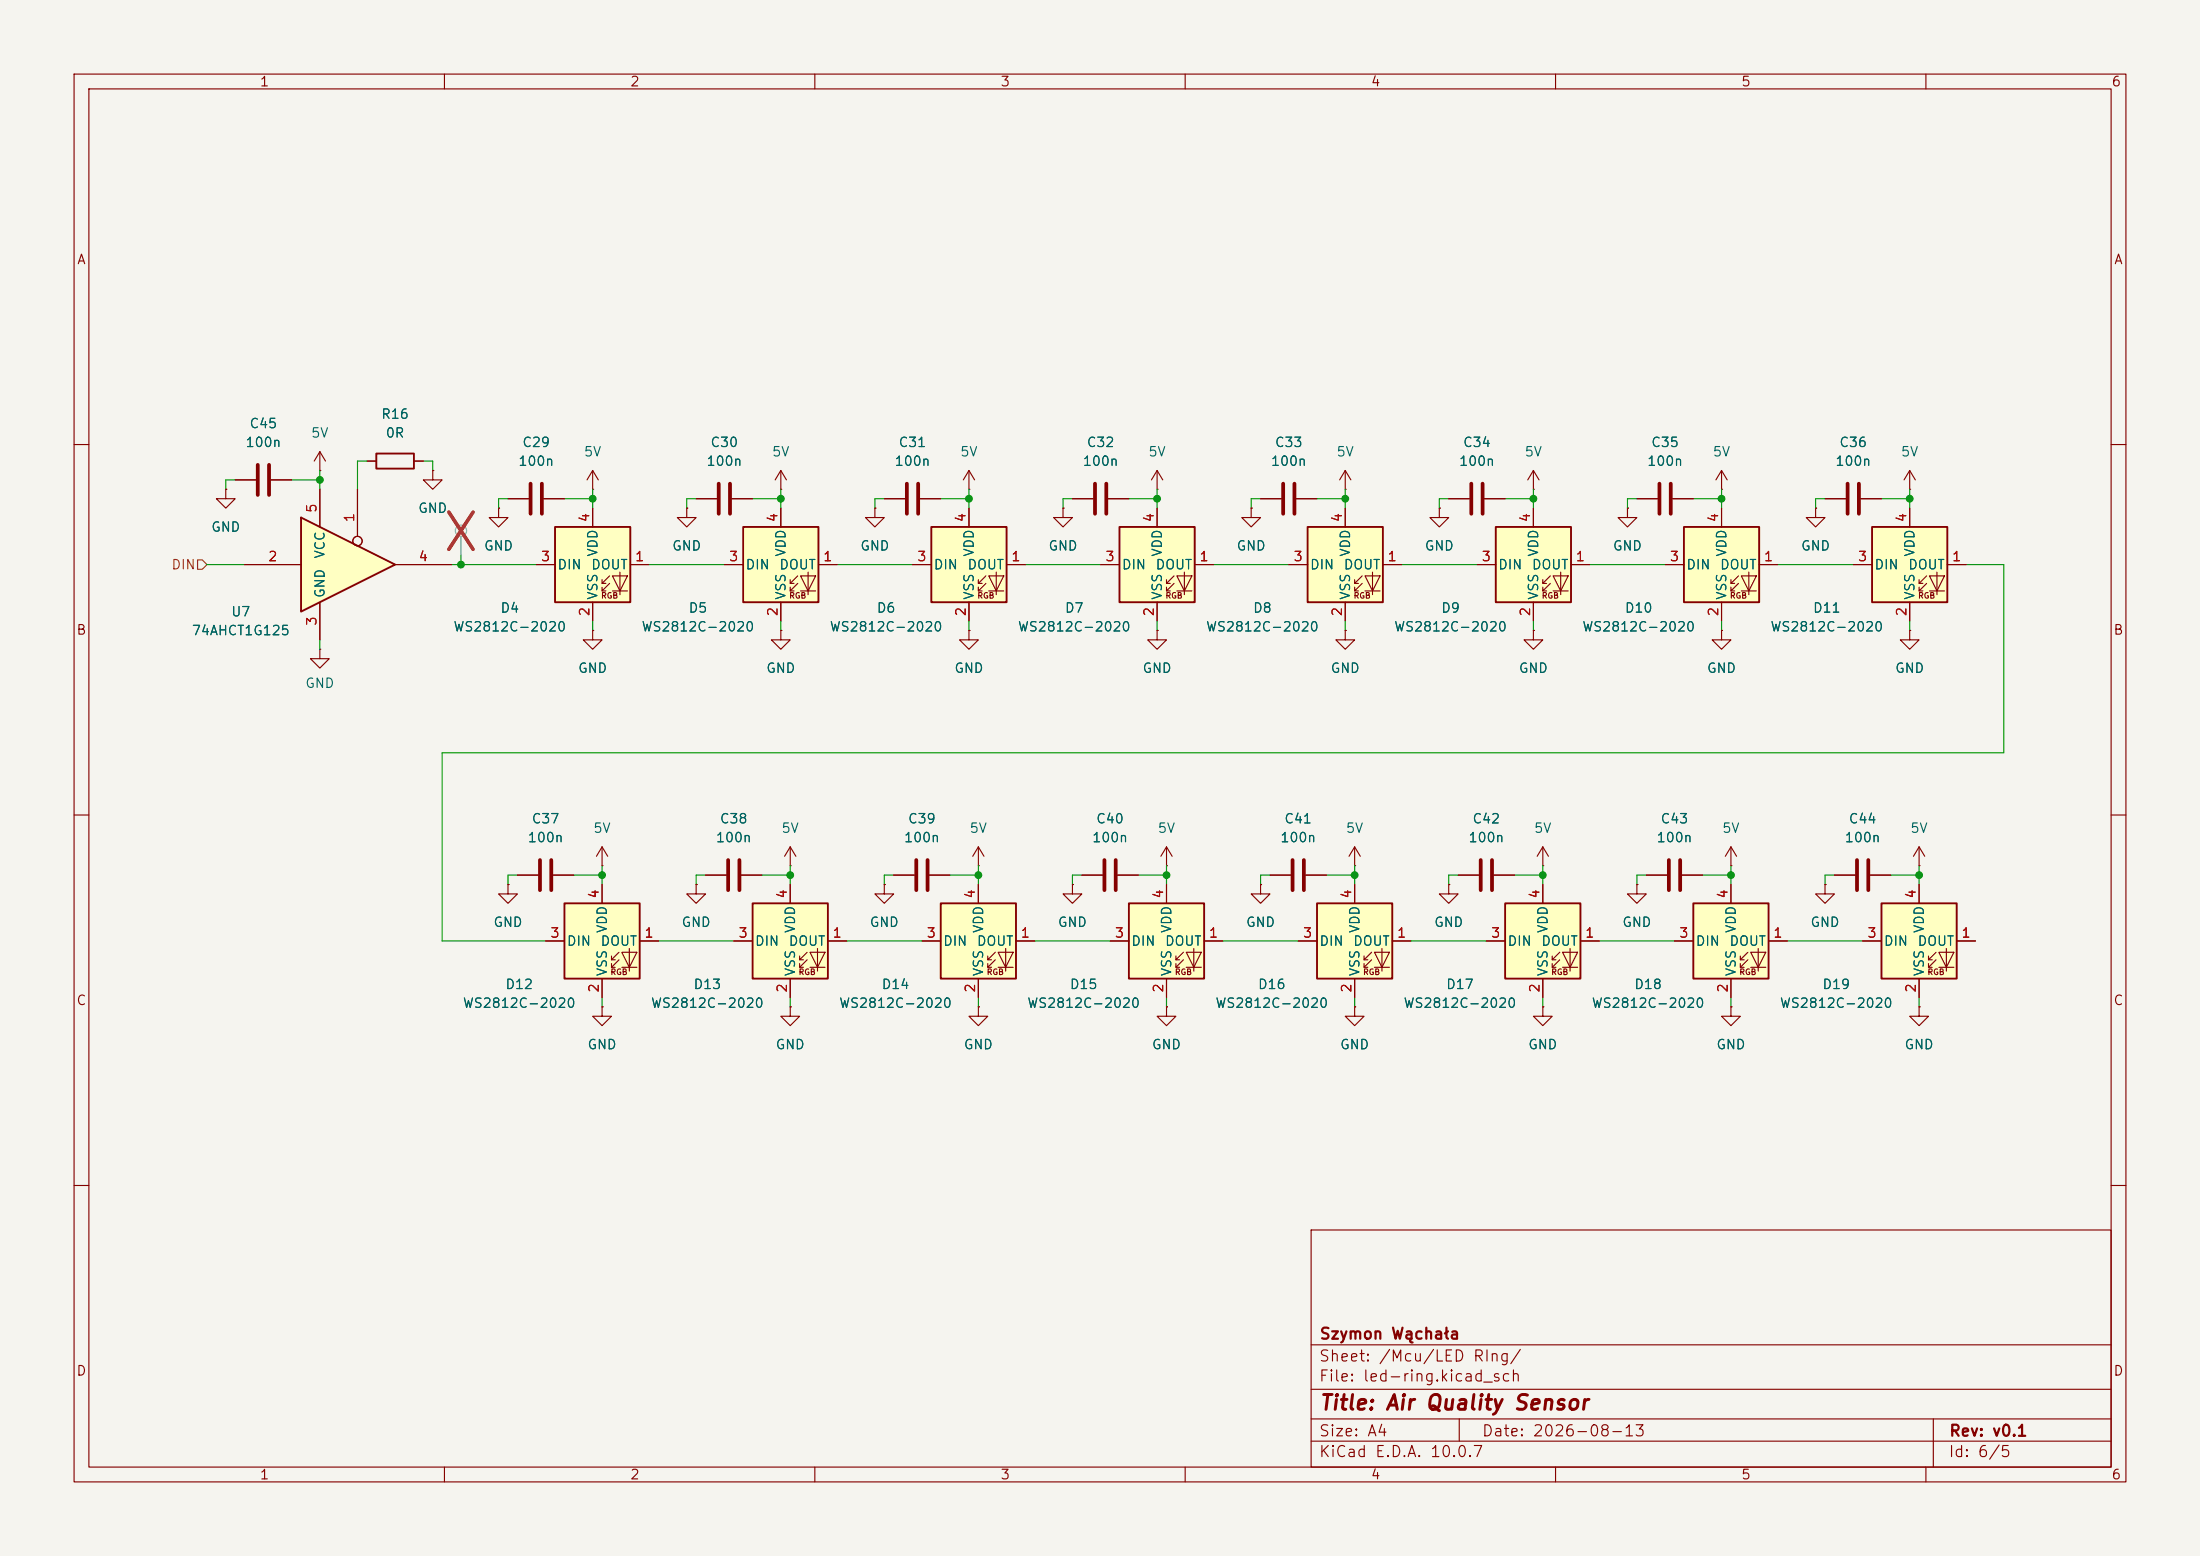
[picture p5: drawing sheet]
<svg xmlns="http://www.w3.org/2000/svg" width="297mm" height="210mm" viewBox="0 0 297 210" stroke-linecap="round" stroke-linejoin="round" font-family="sans-serif">
<path d="M0 0h297v210h-297z" fill="#f5f4ef" stroke="#f5f4ef" stroke-width=".14"/>
<g fill="none" stroke="#840000" stroke-width=".15">
<path d="M10 10h277v190h-277zM12 12h273v186h-273zM60 10v2M110 10v2M160 10v2M210 10v2M260 10v2M10 60h2M285 60h2M10 110h2M285 110h2M10 160h2"/>
<path d="M177 166h108v32h-108zM285 160h2M60 198v2M110 198v2M160 198v2M177 194.5h108M177 191.5h108M177 187.5h108M177 181.5h108M197 191.5v3M210 198v2M260 198v2"/>
<path d="M261 191.5v6.5"/>
</g>
<path d="M227.3 71.1h10.2v10.2h-10.2z" fill="#ffffc2"/>
<g fill="none" stroke="#840000" stroke-width=".15">
<path d="M58.4 63.5v1.3h1.3l-1.3 1.2-1.3-1.2h1.3M58.4 63.5h.1M170.2 67.3h2.8M175 67.3h2.8M224.8 76.2h2.5M232.4 68.6v2.5M233.7 78.7h.5M233.7 79.8h.5M234.7 77.7l-1 1v-.5M234.7 78.7l-1 1.1v-.6M235.1 77.7h2l-1 2.1zM235.1 79.8h2"/>
<path d="M236.1 77.2v3.1M237.5 76.2h2.5M232.4 81.3v2.5"/>
</g>
<path d="M227.3 71.1h10.2v10.2h-10.2z" fill="none" stroke="#840000" stroke-width=".25"/>
<path d="M173.2 65.3v4M174.8 65.3v4" fill="none" stroke="#840000" stroke-width=".51"/>
<path d="M201.9 71.1h10.2v10.2h-10.2z" fill="#ffffc2"/>
<path d="M199.4 76.2h2.5M207 68.6v2.5M208.3 78.7h.5M208.3 79.8h.5M209.3 77.7l-1 1v-.5M209.3 78.7l-1 1.1v-.6M209.7 77.7h2l-1 2.1zM209.7 79.8h2M210.7 77.2v3.1M212.1 76.2h2.5M207 81.3v2.5" fill="none" stroke="#840000" stroke-width=".15"/>
<path d="M201.9 71.1h10.2v10.2h-10.2z" fill="none" stroke="#840000" stroke-width=".25"/>
<path d="M76.2 121.9h10.2v10.2h-10.2z" fill="#ffffc2"/>
<path d="M81.3 119.4v2.5M73.7 127h2.5M81.3 132.1v2.5M82.5 129.5h.6M82.5 130.6h.6M83.6 128.5l-1.1 1v-.5M83.6 129.5l-1.1 1.1v-.6M83.9 128.5h2.1l-1 2.1zM83.9 130.6h2.1M85 128v3.1M86.4 127h2.5" fill="none" stroke="#840000" stroke-width=".15"/>
<path d="M76.2 121.9h10.2v10.2h-10.2z" fill="none" stroke="#840000" stroke-width=".25"/>
<path d="M74.9 71.1h10.2v10.2h-10.2z" fill="#ffffc2"/>
<path d="M72.4 76.2h2.5M80 68.6v2.5M81.3 78.7h.5M81.3 79.8h.5M82.3 77.7l-1 1v-.5M82.3 78.7l-1 1.1v-.6M82.7 77.7h2l-1 2.1zM82.7 79.8h2M83.7 77.2v3.1M85.1 76.2h2.5M80 81.3v2.5" fill="none" stroke="#840000" stroke-width=".15"/>
<path d="M74.9 71.1h10.2v10.2h-10.2z" fill="none" stroke="#840000" stroke-width=".25"/>
<path d="M125.7 71.1h10.2v10.2h-10.2z" fill="#ffffc2"/>
<g fill="none" stroke="#840000" stroke-width=".15">
<path d="M123.2 76.2h2.5M130.8 68.6v2.5M132.1 78.7h.5M132.1 79.8h.5M133.1 77.7l-1 1v-.5M133.1 78.7l-1 1.1v-.6M133.5 77.7h2l-1 2.1zM133.5 79.8h2M134.5 77.2v3.1M135.9 76.2h2.5M194.3 68.6v1.3h1.3l-1.3 1.2-1.3-1.2h1.3M194.3 68.6h.1"/>
<path d="M130.8 81.3v2.5M156.2 85.1v1.3h1.3l-1.3 1.2-1.3-1.2h1.3M156.2 85.1h.1M207 85.1v1.3h1.3l-1.3 1.2-1.3-1.2h1.3M207 85.1h.1M146 118.1h2.8M150.9 118.1h2.8"/>
</g>
<path d="M125.7 71.1h10.2v10.2h-10.2z" fill="none" stroke="#840000" stroke-width=".25"/>
<path d="M149.1 116.1v4M150.6 116.1v4" fill="none" stroke="#840000" stroke-width=".51"/>
<path d="M151.1 71.1h10.2v10.2h-10.2z" fill="#ffffc2"/>
<g fill="none" stroke="#840000" stroke-width=".15">
<path d="M143.5 68.6v1.3h1.3l-1.3 1.2-1.3-1.2h1.3M143.5 68.6h.1M148.6 76.2h2.5M156.2 68.6v2.5M157.5 78.7h.5M157.5 79.8h.5M158.5 77.7l-1 1v-.5M158.5 78.7l-1 1.1v-.6M158.9 77.7h2l-1 2.1zM158.9 79.8h2M159.9 77.2v3.1M161.3 76.2h2.5"/>
<path d="M156.2 81.3v2.5"/>
</g>
<path d="M151.1 71.1h10.2v10.2h-10.2z" fill="none" stroke="#840000" stroke-width=".25"/>
<path d="M254 121.9h10.2v10.2h-10.2z" fill="#ffffc2"/>
<g fill="none" stroke="#840000" stroke-width=".15">
<path d="M80 66h.1M80 63.5l-.8 1.3M80 63.5l.8 1.3M80 63.5v2.5M259.1 119.4v2.5M251.5 127h2.5M259.1 132.1v2.5M260.3 129.5h.6M260.3 130.6h.6M261.4 128.5l-1.1 1v-.5M261.4 129.5l-1.1 1.1v-.6M261.7 128.5h2.1l-1 2.1z"/>
<path d="M261.7 130.6h2.1M262.8 128v3.1M264.2 127h2.5"/>
</g>
<path d="M254 121.9h10.2v10.2h-10.2z" fill="none" stroke="#840000" stroke-width=".25"/>
<path d="M203.2 121.9h10.2v10.2h-10.2z" fill="#ffffc2"/>
<g fill="none" stroke="#840000" stroke-width=".15">
<path d="M208.3 116.8h.1M208.3 114.3v2.5M208.3 119.4v2.5M208.3 114.3l-.8 1.3M208.3 114.3l.7 1.3M222.2 118.1h2.8M227.1 118.1h2.8M200.7 127h2.5M208.3 132.1v2.5M209.5 129.5h.6M209.5 130.6h.6M210.6 128.5l-1.1 1v-.5"/>
<path d="M210.6 129.5l-1.1 1.1v-.6M210.9 128.5h2.1l-1 2.1zM210.9 130.6h2.1M212 128v3.1M213.4 127h2.5M259.1 135.9v1.3h1.2l-1.2 1.2-1.3-1.2h1.3M259.1 135.9h.1"/>
</g>
<path d="M203.2 121.9h10.2v10.2h-10.2z" fill="none" stroke="#840000" stroke-width=".25"/>
<path d="M225.3 116.1v4M226.8 116.1v4" fill="none" stroke="#840000" stroke-width=".51"/>
<path d="M127 121.9h10.2v10.2h-10.2z" fill="#ffffc2"/>
<path d="M132.1 119.4v2.5M124.5 127h2.5M132.1 132.1v2.5M133.3 129.5h.6M133.3 130.6h.6M134.4 128.5l-1.1 1v-.5M134.4 129.5l-1.1 1.1v-.6M134.7 128.5h2.1l-1 2.1zM134.7 130.6h2.1M135.8 128v3.1M137.2 127h2.5" fill="none" stroke="#840000" stroke-width=".15"/>
<path d="M127 121.9h10.2v10.2h-10.2z" fill="none" stroke="#840000" stroke-width=".25"/>
<path d="M152.4 121.9h10.2v10.2h-10.2z" fill="#ffffc2"/>
<g fill="none" stroke="#840000" stroke-width=".15">
<path d="M92.7 68.6v1.3h1.3l-1.3 1.2-1.3-1.2h1.3M92.7 68.6h.1M94 67.3h2.8M98.8 67.3h2.8M105.4 66h.1M105.4 63.5l-.8 1.3M105.4 63.5l.8 1.3M105.4 63.5v2.5M157.5 119.4v2.5M233.7 116.8h.1M233.7 114.3l-.8 1.3M233.7 114.3l.7 1.3"/>
<path d="M233.7 114.3v2.5M247.6 118.1h2.8M252.5 118.1h2.8M259.1 116.8h.1M259.1 114.3l-.8 1.3M259.1 114.3l.7 1.3M259.1 114.3v2.5M149.9 127h2.5M157.5 132.1v2.5M158.7 129.5h.6M158.7 130.6h.6M159.8 128.5l-1.1 1v-.5"/>
<path d="M159.8 129.5l-1.1 1.1v-.6M160.1 128.5h2.1l-1 2.1zM160.1 130.6h2.1M161.2 128v3.1M162.6 127h2.5"/>
</g>
<path d="M152.4 121.9h10.2v10.2h-10.2z" fill="none" stroke="#840000" stroke-width=".25"/>
<path d="M97 65.3v4M98.6 65.3v4M250.7 116.1v4M252.2 116.1v4" fill="none" stroke="#840000" stroke-width=".51"/>
<path d="M40.6 69.9l12.7 6.3-12.7 6.4z" fill="#ffffc2"/>
<path d="M40.6 69.9l12.7 6.3-12.7 6.4z" fill="none" stroke="#840000" stroke-width=".25"/>
<g fill="none" stroke="#840000" stroke-width=".15">
<path d="M33 76.2h7.6M43.2 66v5.1M48.3 66v6.4M53.3 76.2h7.7M43.2 81.3v5.1M181.6 85.1v1.3h1.3l-1.3 1.2-1.3-1.2h1.3M181.6 85.1h.1M157.5 116.8h.1M157.5 114.3l-.8 1.3M157.5 114.3l.7 1.3M157.5 114.3v2.5M170.2 119.4v1.3h1.2l-1.2 1.2-1.3-1.2h1.3"/>
<path d="M170.2 119.4h.1M171.4 118.1h2.8M176.3 118.1h2.8M196.8 118.1h2.8M201.7 118.1h2.8"/>
<circle cx="48.3" cy="73" r=".63"/>
</g>
<path d="M174.5 116.1v4M176 116.1v4M199.9 116.1v4M201.4 116.1v4" fill="none" stroke="#840000" stroke-width=".51"/>
<path d="M177.8 121.9h10.2v10.2h-10.2z" fill="#ffffc2"/>
<g fill="none" stroke="#840000" stroke-width=".15">
<path d="M30.5 66v1.3h1.2l-1.2 1.3-1.3-1.3h1.3M30.5 66h.1M31.7 64.8h2.8M36.6 64.8h2.8M43.2 63.5h.1M43.2 61l-.8 1.2M43.2 61l.7 1.2M43.2 61v2.5M49.5 62.2h1.3M55.9 62.2h1.2M195.6 67.3h2.8M200.4 67.3h2.8"/>
<path d="M207 66h.1M207 63.5l-.8 1.3M207 63.5l.8 1.3M207 63.5v2.5M43.2 87.6v1.3h1.2l-1.2 1.3-1.3-1.3h1.3M43.2 87.6h.1M144.8 119.4v1.3h1.2l-1.2 1.2-1.3-1.2h1.3M144.8 119.4h.1M182.9 116.8h.1M182.9 114.3v2.5M182.9 119.4v2.5M182.9 114.3l-.8 1.3"/>
<path d="M182.9 114.3l.7 1.3M195.6 119.4v1.3h1.2l-1.2 1.2-1.3-1.2h1.3M195.6 119.4h.1M157.5 135.9v1.3h1.2l-1.2 1.2-1.3-1.2h1.3M157.5 135.9h.1M175.3 127h2.5M182.9 135.9v1.3h1.2l-1.2 1.2-1.3-1.2h1.3M182.9 135.9h.1M182.9 132.1v2.5M184.1 129.5h.6M184.1 130.6h.6M185.2 128.5l-1.1 1v-.5"/>
<path d="M185.2 129.5l-1.1 1.1v-.6M185.5 128.5h2.1l-1 2.1zM185.5 130.6h2.1M186.6 128v3.1M188 127h2.5"/>
</g>
<path d="M50.8 61.2h5.1v2h-5.1zM177.8 121.9h10.2v10.2h-10.2z" fill="none" stroke="#840000" stroke-width=".25"/>
<path d="M34.8 62.7v4.1M36.3 62.7v4.1M198.6 65.3v4M200.2 65.3v4" fill="none" stroke="#840000" stroke-width=".51"/>
<path d="M176.5 71.1h10.2v10.2h-10.2z" fill="#ffffc2"/>
<g fill="none" stroke="#840000" stroke-width=".15">
<path d="M67.3 68.6v1.3h1.3l-1.3 1.2-1.3-1.2h1.3M67.3 68.6h.1M68.6 67.3h2.8M73.4 67.3h2.8M144.8 67.3h2.8M149.6 67.3h2.8M156.2 66h.1M156.2 63.5l-.8 1.3M156.2 63.5l.8 1.3M156.2 63.5v2.5M168.9 68.6v1.3h1.3l-1.3 1.2-1.3-1.2h1.3M168.9 68.6h.1"/>
<path d="M174 76.2h2.5M181.6 66h.1M181.6 63.5v2.5M181.6 68.6v2.5M181.6 63.5l-.8 1.3M181.6 63.5l.8 1.3M182.9 78.7h.5M182.9 79.8h.5M183.9 77.7l-1 1v-.5M183.9 78.7l-1 1.1v-.6M184.3 77.7h2l-1 2.1zM184.3 79.8h2"/>
<path d="M185.3 77.2v3.1M186.7 76.2h2.5M105.4 85.1v1.3h1.3l-1.3 1.2-1.3-1.2h1.3M105.4 85.1h.1M181.6 81.3v2.5M69.8 118.1h2.8M74.7 118.1h2.8M94 119.4v1.3h1.2l-1.2 1.2-1.3-1.2h1.3M94 119.4h.1M221 119.4v1.3h1.2l-1.2 1.2-1.3-1.2h1.3M221 119.4h.1M208.3 135.9v1.3h1.2l-1.2 1.2-1.3-1.2h1.3"/>
<path d="M208.3 135.9h.1M233.7 135.9v1.3h1.2l-1.2 1.2-1.3-1.2h1.3M233.7 135.9h.1"/>
</g>
<path d="M176.5 71.1h10.2v10.2h-10.2z" fill="none" stroke="#840000" stroke-width=".25"/>
<g fill="none" stroke="#9c9b98" stroke-width=".15">
<path d="M62.2 72.4v2.5"/>
<circle cx="62.2" cy="71.6" r=".76"/>
</g>
<path d="M60.6 69.1l3.3 5M63.9 69.1l-3.3 5" fill="none" stroke="#e12e31" stroke-width=".46"/>
<path d="M71.6 65.3v4M73.2 65.3v4M147.8 65.3v4M149.4 65.3v4M72.9 116.1v4M74.4 116.1v4" fill="none" stroke="#840000" stroke-width=".51"/>
<path d="M228.6 121.9h10.2v10.2h-10.2z" fill="#ffffc2"/>
<g fill="none" stroke="#840000" stroke-width=".15">
<path d="M81.3 116.8h.1M81.3 114.3l-.8 1.3M81.3 114.3l.7 1.3M81.3 114.3v2.5M95.2 118.1h2.8M100.1 118.1h2.8M106.7 116.8h.1M106.7 114.3l-.8 1.3M106.7 114.3l.7 1.3M106.7 114.3v2.5M233.7 119.4v2.5M226.1 127h2.5"/>
<path d="M233.7 132.1v2.5M234.9 129.5h.6M234.9 130.6h.6M236 128.5l-1.1 1v-.5M236 129.5l-1.1 1.1v-.6M236.3 128.5h2.1l-1 2.1zM236.3 130.6h2.1M237.4 128v3.1M238.8 127h2.5"/>
</g>
<path d="M228.6 121.9h10.2v10.2h-10.2z" fill="none" stroke="#840000" stroke-width=".25"/>
<path d="M98.3 116.1v4M99.8 116.1v4" fill="none" stroke="#840000" stroke-width=".51"/>
<path d="M101.6 121.9h10.2v10.2h-10.2z" fill="#ffffc2"/>
<g fill="none" stroke="#840000" stroke-width=".15">
<path d="M118.1 68.6v1.3h1.3l-1.3 1.2-1.3-1.2h1.3M118.1 68.6h.1M219.7 68.6v1.3h1.3l-1.3 1.2-1.3-1.2h1.3M219.7 68.6h.1M221 67.3h2.8M225.8 67.3h2.8M232.4 66h.1M232.4 63.5l-.8 1.3M232.4 63.5l.8 1.3M232.4 63.5v2.5M246.4 67.3h2.8M251.2 67.3h2.8"/>
<path d="M257.8 66h.1M257.8 63.5l-.8 1.3M257.8 63.5l.8 1.3M257.8 63.5v2.5M130.8 85.1v1.3h1.3l-1.3 1.2-1.3-1.2h1.3M130.8 85.1h.1M106.7 119.4v2.5M99.1 127h2.5M106.7 135.9v1.3h1.2l-1.2 1.2-1.3-1.2h1.3M106.7 135.9h.1M106.7 132.1v2.5M107.9 129.5h.6"/>
<path d="M107.9 130.6h.6M109 128.5l-1.1 1v-.5M109 129.5l-1.1 1.1v-.6M109.3 128.5h2.1l-1 2.1zM109.3 130.6h2.1M110.4 128v3.1M111.8 127h2.5"/>
</g>
<path d="M101.6 121.9h10.2v10.2h-10.2z" fill="none" stroke="#840000" stroke-width=".25"/>
<path d="M224 65.3v4M225.6 65.3v4M249.4 65.3v4M251 65.3v4" fill="none" stroke="#840000" stroke-width=".51"/>
<path d="M100.3 71.1h10.2v10.2h-10.2z" fill="#ffffc2"/>
<g fill="none" stroke="#840000" stroke-width=".15">
<path d="M97.8 76.2h2.5M105.4 68.6v2.5M106.7 78.7h.5M106.7 79.8h.5M107.7 77.7l-1 1v-.5M107.7 78.7l-1 1.1v-.6M108.1 77.7h2l-1 2.1zM108.1 79.8h2M109.1 77.2v3.1M110.5 76.2h2.5M80 85.1v1.3h1.3l-1.3 1.2-1.3-1.2h1.3M80 85.1h.1"/>
<path d="M105.4 81.3v2.5M257.8 85.1v1.3h1.3l-1.3 1.2-1.3-1.2h1.3M257.8 85.1h.1M246.4 119.4v1.3h1.2l-1.2 1.2-1.3-1.2h1.3M246.4 119.4h.1"/>
</g>
<path d="M100.3 71.1h10.2v10.2h-10.2z" fill="none" stroke="#840000" stroke-width=".25"/>
<path d="M252.7 71.1h10.2v10.2h-10.2z" fill="#ffffc2"/>
<g fill="none" stroke="#840000" stroke-width=".15">
<path d="M30.5 66h.1M31.7 64.8h2.8M33 76.2h7.6M36.6 64.8h2.8M43.2 66v5.1M48.3 66v6.4M49.5 62.2h1.3M53.3 76.2h7.7M55.9 62.2h1.2M58.4 63.5h.1M67.3 68.6h.1M68.6 67.3h2.8"/>
<path d="M72.4 76.2h2.5M73.4 67.3h2.8M80 68.6v2.5M85.1 76.2h2.5M92.7 68.6h.1M94 67.3h2.8M97.8 76.2h2.5M98.8 67.3h2.8M105.4 68.6v2.5M110.5 76.2h2.5M118.1 68.6h.1M119.4 67.3h2.8"/>
<path d="M123.2 76.2h2.5M124.2 67.3h2.8M130.8 66h.1M130.8 63.5l-.8 1.3M130.8 63.5l.8 1.3M130.8 63.5v2.5M130.8 68.6v2.5M135.9 76.2h2.5M143.5 68.6h.1M144.8 67.3h2.8M148.6 76.2h2.5M149.6 67.3h2.8"/>
<path d="M156.2 68.6v2.5M161.3 76.2h2.5M168.9 68.6h.1M170.2 67.3h2.8M174 76.2h2.5M175 67.3h2.8M181.6 68.6v2.5M186.7 76.2h2.5M194.3 68.6h.1M195.6 67.3h2.8M199.4 76.2h2.5M200.4 67.3h2.8"/>
<path d="M207 68.6v2.5M212.1 76.2h2.5M219.7 68.6h.1M221 67.3h2.8M224.8 76.2h2.5M225.8 67.3h2.8M232.4 68.6v2.5M237.5 76.2h2.5M245.1 68.6v1.3h1.3l-1.3 1.2-1.3-1.2h1.3M245.1 68.6h.1M246.4 67.3h2.8M250.2 76.2h2.5"/>
<path d="M251.2 67.3h2.8M257.8 68.6v2.5M259.1 78.7h.5M259.1 79.8h.5M260.1 77.7l-1 1v-.5M260.1 78.7l-1 1.1v-.6M260.5 77.7h2l-1 2.1zM260.5 79.8h2M261.5 77.2v3.1M262.9 76.2h2.5M43.2 81.3v5.1M80 85.1h.1"/>
<path d="M80 81.3v2.5M105.4 85.1h.1M105.4 81.3v2.5M130.8 85.1h.1M130.8 81.3v2.5M156.2 85.1h.1M156.2 81.3v2.5M181.6 85.1h.1M181.6 81.3v2.5M207 85.1h.1M207 81.3v2.5M232.4 85.1v1.3h1.3l-1.3 1.2-1.3-1.2h1.3"/>
<path d="M232.4 85.1h.1M232.4 81.3v2.5M257.8 85.1h.1M257.8 81.3v2.5M68.6 119.4v1.3h1.2l-1.2 1.2-1.3-1.2h1.3M68.6 119.4h.1M69.8 118.1h2.8M74.7 118.1h2.8M81.3 119.4v2.5M94 119.4h.1M95.2 118.1h2.8M100.1 118.1h2.8"/>
<path d="M106.7 119.4v2.5M119.4 119.4v1.3h1.2l-1.2 1.2-1.3-1.2h1.3M119.4 119.4h.1M120.6 118.1h2.8M125.5 118.1h2.8M132.1 116.8h.1M132.1 114.3l-.8 1.3M132.1 114.3l.7 1.3M132.1 114.3v2.5M132.1 119.4v2.5M144.8 119.4h.1M146 118.1h2.8"/>
<path d="M150.9 118.1h2.8M157.5 119.4v2.5M170.2 119.4h.1M171.4 118.1h2.8M176.3 118.1h2.8M182.9 119.4v2.5M195.6 119.4h.1M196.8 118.1h2.8M201.7 118.1h2.8M208.3 119.4v2.5M221 119.4h.1M222.2 118.1h2.8"/>
<path d="M227.1 118.1h2.8M233.7 119.4v2.5M246.4 119.4h.1M247.6 118.1h2.8M252.5 118.1h2.8M259.1 119.4v2.5M73.7 127h2.5M81.3 135.9v1.3h1.2l-1.2 1.2-1.3-1.2h1.3M81.3 135.9h.1M81.3 132.1v2.5M86.4 127h2.5M99.1 127h2.5"/>
<path d="M106.7 135.9h.1M106.7 132.1v2.5M111.8 127h2.5M124.5 127h2.5M132.1 135.9v1.3h1.2l-1.2 1.2-1.3-1.2h1.3M132.1 135.9h.1M132.1 132.1v2.5M137.2 127h2.5M149.9 127h2.5M157.5 135.9h.1M157.5 132.1v2.5M162.6 127h2.5"/>
<path d="M175.3 127h2.5M182.9 135.9h.1M182.9 132.1v2.5M188 127h2.5M200.7 127h2.5M208.3 135.9h.1M208.3 132.1v2.5M213.4 127h2.5M226.1 127h2.5M233.7 135.9h.1M233.7 132.1v2.5M238.8 127h2.5"/>
<path d="M251.5 127h2.5M259.1 135.9h.1M259.1 132.1v2.5M264.2 127h2.5"/>
<circle cx="48.3" cy="73" r=".63"/>
</g>
<path d="M252.7 71.1h10.2v10.2h-10.2z" fill="none" stroke="#840000" stroke-width=".25"/>
<path d="M122.4 65.3v4M124 65.3v4M123.7 116.1v4M125.2 116.1v4" fill="none" stroke="#840000" stroke-width=".51"/>
<path d="M26.7 75.6h.6l.6 .6-.6 .6h-.6z" fill="none" stroke="#725600" stroke-width=".15"/>
<g fill="none" stroke="#009600" stroke-width=".15">
<path d="M27.9 76.2h5.1M31.7 64.8h-1.2v1.2M39.4 64.8h3.8M43.2 63.5v2.5M49.5 62.2h-1.2v3.8M57.1 62.2h1.3v1.3M61 76.2h11.4M62.2 74.9v1.3M68.6 67.3h-1.3v1.3M76.2 67.3h3.8M80 66v2.6M87.6 76.2h10.2"/>
<path d="M94 67.3h-1.3v1.3M101.6 67.3h3.8M105.4 66v2.6M113 76.2h10.2M119.4 67.3h-1.3v1.3M127 67.3h3.8M130.8 66v2.6M138.4 76.2h10.2M144.8 67.3h-1.3v1.3M152.4 67.3h3.8M156.2 66v2.6M163.8 76.2h10.2"/>
<path d="M170.2 67.3h-1.3v1.3M177.8 67.3h3.8M181.6 66v2.6M189.2 76.2h10.2M195.6 67.3h-1.3v1.3M203.2 67.3h3.8M207 66v2.6M214.6 76.2h10.2M221 67.3h-1.3v1.3M228.6 67.3h3.8M232.4 66v2.6M240 76.2h10.2"/>
<path d="M246.4 67.3h-1.3v1.3M254 67.3h3.8M257.8 66v2.6M265.4 76.2h5.1v25.4h-210.8v25.4h14M43.2 86.4v1.2M80 83.8v1.3M105.4 83.8v1.3M130.8 83.8v1.3M156.2 83.8v1.3M181.6 83.8v1.3M207 83.8v1.3M232.4 83.8v1.3"/>
<path d="M257.8 83.8v1.3M69.8 118.1h-1.2v1.3M77.5 118.1h3.8M81.3 116.8v2.6M95.2 118.1h-1.2v1.3M102.9 118.1h3.8M106.7 116.8v2.6M120.6 118.1h-1.2v1.3M128.3 118.1h3.8M132.1 116.8v2.6M146 118.1h-1.2v1.3M153.7 118.1h3.8"/>
<path d="M157.5 116.8v2.6M171.4 118.1h-1.2v1.3M179.1 118.1h3.8M182.9 116.8v2.6M196.8 118.1h-1.2v1.3M204.5 118.1h3.8M208.3 116.8v2.6M222.2 118.1h-1.2v1.3M229.9 118.1h3.8M233.7 116.8v2.6M247.6 118.1h-1.2v1.3M255.3 118.1h3.8"/>
<path d="M259.1 116.8v2.6M81.3 134.6v1.3M88.9 127h10.2M106.7 134.6v1.3M114.3 127h10.2M132.1 134.6v1.3M139.7 127h10.2M157.5 134.6v1.3M165.1 127h10.2M182.9 134.6v1.3M190.5 127h10.2M208.3 134.6v1.3"/>
<path d="M215.9 127h10.2M233.7 134.6v1.3M241.3 127h10.2M259.1 134.6v1.3"/>
</g>
<path d="M62.2 72.4v2.5" fill="none" stroke="#9c9b98" stroke-width=".15"/>
<path d="M60.6 69.1l3.3 5M63.9 69.1l-3.3 5" fill="none" stroke="#e12e31" stroke-width=".46"/>
<g fill="#009600" stroke="#009600" stroke-width=".14">
<circle cx="232.4" cy="67.3" r=".46"/>
<circle cx="257.8" cy="67.3" r=".46"/>
<circle cx="130.8" cy="67.3" r=".46"/>
<circle cx="106.7" cy="118.1" r=".46"/>
<circle cx="105.4" cy="67.3" r=".46"/>
<circle cx="157.5" cy="118.1" r=".46"/>
<circle cx="156.2" cy="67.3" r=".46"/>
<circle cx="62.2" cy="76.2" r=".46"/>
<circle cx="43.2" cy="64.8" r=".46"/>
<circle cx="182.9" cy="118.1" r=".46"/>
<circle cx="207" cy="67.3" r=".46"/>
<circle cx="181.6" cy="67.3" r=".46"/>
<circle cx="259.1" cy="118.1" r=".46"/>
<circle cx="208.3" cy="118.1" r=".46"/>
<circle cx="233.7" cy="118.1" r=".46"/>
<circle cx="132.1" cy="118.1" r=".46"/>
<circle cx="80" cy="67.3" r=".46"/>
<circle cx="81.3" cy="118.1" r=".46"/>
</g>
<text font-size="2" fill="#840000" x="178" y="190.8">Title: Air Quality Sensor</text>
<g font-size="1.5" fill="#840000">
<text x="178" y="184.1">Sheet: /Mcu/LED RIng/</text>
<text x="178" y="181.1">Szymon Wąchała</text>
<text x="178" y="186.8">File: led-ring.kicad_sch</text>
<text x="178" y="197">KiCad E.D.A. 10.0.7</text>
<text x="178" y="194.2">Size: A4</text>
<text x="200" y="194.2">Date: 2026-08-13</text>
<text x="263" y="197">Id: 6/5</text>
<text x="263" y="194.2">Rev: v0.1</text>
</g>
<g font-size="1.3" fill="#840000">
<text x="35" y="12">1</text>
<text x="85" y="12">2</text>
<text x="135" y="12">3</text>
<text x="185" y="12">4</text>
<text x="235" y="12">5</text>
<text x="285" y="12">6</text>
<text x="10.3" y="36">A</text>
<text x="285.3" y="36">A</text>
<text x="10.2" y="86">B</text>
<text x="285.2" y="86">B</text>
<text x="10.2" y="136">C</text>
<text x="285.2" y="136">C</text>
<text x="10.2" y="186">D</text>
<text x="285.2" y="186">D</text>
<text x="35" y="200">1</text>
<text x="85" y="200">2</text>
<text x="135" y="200">3</text>
<text x="185" y="200">4</text>
<text x="235" y="200">5</text>
<text x="285" y="200">6</text>
</g>
<g font-size="1.3" fill="#006464">
<text x="33.6" y="58.1">C45</text>
<text x="41.9" y="59.4">5V</text>
<text x="51.4" y="56.8">R16</text>
<text x="52" y="59.4">0R</text>
<text x="33" y="60.7">100n</text>
<text x="69.9" y="63.2">100n</text>
<text x="70.4" y="60.7">C29</text>
<text x="78.7" y="61.9">5V</text>
<text x="95.3" y="63.2">100n</text>
<text x="95.8" y="60.7">C30</text>
<text x="104.1" y="61.9">5V</text>
<text x="120.7" y="63.2">100n</text>
<text x="121.2" y="60.7">C31</text>
<text x="129.5" y="61.9">5V</text>
<text x="146.1" y="63.2">100n</text>
<text x="146.6" y="60.7">C32</text>
<text x="154.9" y="61.9">5V</text>
<text x="171.5" y="63.2">100n</text>
<text x="172" y="60.7">C33</text>
<text x="180.3" y="61.9">5V</text>
<text x="196.9" y="63.2">100n</text>
<text x="197.4" y="60.7">C34</text>
<text x="205.7" y="61.9">5V</text>
<text x="222.3" y="63.2">100n</text>
<text x="222.8" y="60.7">C35</text>
<text x="231.1" y="61.9">5V</text>
<text x="247.7" y="63.2">100n</text>
<text x="248.2" y="60.7">C36</text>
<text x="256.5" y="61.9">5V</text>
<text x="56.4" y="69.5">GND</text>
<text x="28.4" y="72.1">GND</text>
<text x="44.1" y="75.5" transform="rotate(-90 44.1 75.5)">VCC</text>
<text x="65.2" y="74.6">GND</text>
<text x="75.2" y="77.2">DIN</text>
<text x="79.7" y="77.2">DOUT</text>
<text x="81" y="75.2" transform="rotate(-90 81 75.2)">VDD</text>
<text x="90.6" y="74.6">GND</text>
<text x="100.6" y="77.2">DIN</text>
<text x="105.1" y="77.2">DOUT</text>
<text x="106.4" y="75.2" transform="rotate(-90 106.4 75.2)">VDD</text>
<text x="116" y="74.6">GND</text>
<text x="126" y="77.2">DIN</text>
<text x="130.5" y="77.2">DOUT</text>
<text x="131.8" y="75.2" transform="rotate(-90 131.8 75.2)">VDD</text>
<text x="141.4" y="74.6">GND</text>
<text x="151.4" y="77.2">DIN</text>
<text x="155.9" y="77.2">DOUT</text>
<text x="157.2" y="75.2" transform="rotate(-90 157.2 75.2)">VDD</text>
<text x="166.8" y="74.6">GND</text>
<text x="176.8" y="77.2">DIN</text>
<text x="181.3" y="77.2">DOUT</text>
<text x="182.6" y="75.2" transform="rotate(-90 182.6 75.2)">VDD</text>
<text x="192.2" y="74.6">GND</text>
<text x="202.2" y="77.2">DIN</text>
<text x="206.7" y="77.2">DOUT</text>
<text x="208" y="75.2" transform="rotate(-90 208 75.2)">VDD</text>
<text x="217.6" y="74.6">GND</text>
<text x="227.6" y="77.2">DIN</text>
<text x="232.1" y="77.2">DOUT</text>
<text x="233.4" y="75.2" transform="rotate(-90 233.4 75.2)">VDD</text>
<text x="243" y="74.6">GND</text>
<text x="253" y="77.2">DIN</text>
<text x="257.5" y="77.2">DOUT</text>
<text x="258.8" y="75.2" transform="rotate(-90 258.8 75.2)">VDD</text>
<text x="31.1" y="83.5">U7</text>
<text x="44.1" y="80.8" transform="rotate(-90 44.1 80.8)">GND</text>
<text x="67.5" y="83">D4</text>
<text x="81" y="81.1" transform="rotate(-90 81 81.1)">VSS</text>
<text x="92.9" y="83">D5</text>
<text x="106.4" y="81.1" transform="rotate(-90 106.4 81.1)">VSS</text>
<text x="118.3" y="83">D6</text>
<text x="131.8" y="81.1" transform="rotate(-90 131.8 81.1)">VSS</text>
<text x="143.7" y="83">D7</text>
<text x="157.2" y="81.1" transform="rotate(-90 157.2 81.1)">VSS</text>
<text x="169.1" y="83">D8</text>
<text x="182.6" y="81.1" transform="rotate(-90 182.6 81.1)">VSS</text>
<text x="194.5" y="83">D9</text>
<text x="208" y="81.1" transform="rotate(-90 208 81.1)">VSS</text>
<text x="219.3" y="83">D10</text>
<text x="233.4" y="81.1" transform="rotate(-90 233.4 81.1)">VSS</text>
<text x="244.7" y="83">D11</text>
<text x="258.8" y="81.1" transform="rotate(-90 258.8 81.1)">VSS</text>
<text x="25.8" y="86.1">74AHCT1G125</text>
<text x="61.1" y="85.5">WS2812C-2020</text>
<text x="86.5" y="85.5">WS2812C-2020</text>
<text x="111.9" y="85.5">WS2812C-2020</text>
<text x="137.3" y="85.5">WS2812C-2020</text>
<text x="162.7" y="85.5">WS2812C-2020</text>
<text x="188.1" y="85.5">WS2812C-2020</text>
<text x="213.5" y="85.5">WS2812C-2020</text>
<text x="238.9" y="85.5">WS2812C-2020</text>
<text x="41.1" y="93.2">GND</text>
<text x="77.9" y="91.1">GND</text>
<text x="103.3" y="91.1">GND</text>
<text x="128.7" y="91.1">GND</text>
<text x="154.1" y="91.1">GND</text>
<text x="179.5" y="91.1">GND</text>
<text x="204.9" y="91.1">GND</text>
<text x="230.3" y="91.1">GND</text>
<text x="255.7" y="91.1">GND</text>
<text x="71.1" y="114">100n</text>
<text x="71.7" y="111.5">C37</text>
<text x="80" y="112.7">5V</text>
<text x="96.5" y="114">100n</text>
<text x="97.1" y="111.5">C38</text>
<text x="105.4" y="112.7">5V</text>
<text x="121.9" y="114">100n</text>
<text x="122.5" y="111.5">C39</text>
<text x="130.8" y="112.7">5V</text>
<text x="147.3" y="114">100n</text>
<text x="147.9" y="111.5">C40</text>
<text x="156.2" y="112.7">5V</text>
<text x="172.7" y="114">100n</text>
<text x="173.3" y="111.5">C41</text>
<text x="181.6" y="112.7">5V</text>
<text x="198.1" y="114">100n</text>
<text x="198.7" y="111.5">C42</text>
<text x="207" y="112.7">5V</text>
<text x="223.5" y="114">100n</text>
<text x="224.1" y="111.5">C43</text>
<text x="232.4" y="112.7">5V</text>
<text x="248.9" y="114">100n</text>
<text x="249.5" y="111.5">C44</text>
<text x="257.8" y="112.7">5V</text>
<text x="66.5" y="125.4">GND</text>
<text x="91.9" y="125.4">GND</text>
<text x="117.3" y="125.4">GND</text>
<text x="142.7" y="125.4">GND</text>
<text x="168.1" y="125.4">GND</text>
<text x="193.5" y="125.4">GND</text>
<text x="218.9" y="125.4">GND</text>
<text x="244.3" y="125.4">GND</text>
<text x="76.4" y="128">DIN</text>
<text x="81" y="128">DOUT</text>
<text x="82.2" y="131.9" transform="rotate(-90 82.2 131.9)">VSS</text>
<text x="82.2" y="126" transform="rotate(-90 82.2 126)">VDD</text>
<text x="101.8" y="128">DIN</text>
<text x="106.4" y="128">DOUT</text>
<text x="107.6" y="131.9" transform="rotate(-90 107.6 131.9)">VSS</text>
<text x="107.6" y="126" transform="rotate(-90 107.6 126)">VDD</text>
<text x="127.2" y="128">DIN</text>
<text x="131.8" y="128">DOUT</text>
<text x="133" y="131.9" transform="rotate(-90 133 131.9)">VSS</text>
<text x="133" y="126" transform="rotate(-90 133 126)">VDD</text>
<text x="152.6" y="128">DIN</text>
<text x="157.2" y="128">DOUT</text>
<text x="158.4" y="131.9" transform="rotate(-90 158.4 131.9)">VSS</text>
<text x="158.4" y="126" transform="rotate(-90 158.4 126)">VDD</text>
<text x="178" y="128">DIN</text>
<text x="182.6" y="128">DOUT</text>
<text x="183.8" y="131.9" transform="rotate(-90 183.8 131.9)">VSS</text>
<text x="183.8" y="126" transform="rotate(-90 183.8 126)">VDD</text>
<text x="203.4" y="128">DIN</text>
<text x="208" y="128">DOUT</text>
<text x="209.2" y="131.9" transform="rotate(-90 209.2 131.9)">VSS</text>
<text x="209.2" y="126" transform="rotate(-90 209.2 126)">VDD</text>
<text x="228.8" y="128">DIN</text>
<text x="233.4" y="128">DOUT</text>
<text x="234.6" y="131.9" transform="rotate(-90 234.6 131.9)">VSS</text>
<text x="234.6" y="126" transform="rotate(-90 234.6 126)">VDD</text>
<text x="254.2" y="128">DIN</text>
<text x="258.8" y="128">DOUT</text>
<text x="260" y="131.9" transform="rotate(-90 260 131.9)">VSS</text>
<text x="260" y="126" transform="rotate(-90 260 126)">VDD</text>
<text x="62.4" y="136.3">WS2812C-2020</text>
<text x="68.1" y="133.8">D12</text>
<text x="87.8" y="136.3">WS2812C-2020</text>
<text x="93.5" y="133.8">D13</text>
<text x="113.2" y="136.3">WS2812C-2020</text>
<text x="118.9" y="133.8">D14</text>
<text x="138.6" y="136.3">WS2812C-2020</text>
<text x="144.3" y="133.8">D15</text>
<text x="164" y="136.3">WS2812C-2020</text>
<text x="169.7" y="133.8">D16</text>
<text x="189.4" y="136.3">WS2812C-2020</text>
<text x="195.1" y="133.8">D17</text>
<text x="214.8" y="136.3">WS2812C-2020</text>
<text x="220.5" y="133.8">D18</text>
<text x="240.2" y="136.3">WS2812C-2020</text>
<text x="245.9" y="133.8">D19</text>
<text x="79.2" y="141.9">GND</text>
<text x="104.6" y="141.9">GND</text>
<text x="130" y="141.9">GND</text>
<text x="155.4" y="141.9">GND</text>
<text x="180.8" y="141.9">GND</text>
<text x="206.2" y="141.9">GND</text>
<text x="231.6" y="141.9">GND</text>
<text x="257" y="141.9">GND</text>
</g>
<g font-size="1.3" fill="#a90000">
<text x="43" y="69.3" transform="rotate(-90 43 69.3)">5</text>
<text x="48.1" y="70.6" transform="rotate(-90 48.1 70.6)">1</text>
<text x="79.9" y="70.6" transform="rotate(-90 79.9 70.6)">4</text>
<text x="105.3" y="70.6" transform="rotate(-90 105.3 70.6)">4</text>
<text x="130.7" y="70.6" transform="rotate(-90 130.7 70.6)">4</text>
<text x="156.1" y="70.6" transform="rotate(-90 156.1 70.6)">4</text>
<text x="181.5" y="70.6" transform="rotate(-90 181.5 70.6)">4</text>
<text x="206.9" y="70.6" transform="rotate(-90 206.9 70.6)">4</text>
<text x="232.3" y="70.6" transform="rotate(-90 232.3 70.6)">4</text>
<text x="257.7" y="70.6" transform="rotate(-90 257.7 70.6)">4</text>
<text x="36.1" y="76.1">2</text>
<text x="56.4" y="76.1">4</text>
<text x="72.9" y="76.1">3</text>
<text x="85.6" y="76.1">1</text>
<text x="98.3" y="76.1">3</text>
<text x="111" y="76.1">1</text>
<text x="123.7" y="76.1">3</text>
<text x="136.4" y="76.1">1</text>
<text x="149.1" y="76.1">3</text>
<text x="161.8" y="76.1">1</text>
<text x="174.5" y="76.1">3</text>
<text x="187.2" y="76.1">1</text>
<text x="199.9" y="76.1">3</text>
<text x="212.6" y="76.1">1</text>
<text x="225.3" y="76.1">3</text>
<text x="238" y="76.1">1</text>
<text x="250.7" y="76.1">3</text>
<text x="263.4" y="76.1">1</text>
<text x="79.9" y="83.3" transform="rotate(-90 79.9 83.3)">2</text>
<text x="105.3" y="83.3" transform="rotate(-90 105.3 83.3)">2</text>
<text x="130.7" y="83.3" transform="rotate(-90 130.7 83.3)">2</text>
<text x="156.1" y="83.3" transform="rotate(-90 156.1 83.3)">2</text>
<text x="181.5" y="83.3" transform="rotate(-90 181.5 83.3)">2</text>
<text x="206.9" y="83.3" transform="rotate(-90 206.9 83.3)">2</text>
<text x="232.3" y="83.3" transform="rotate(-90 232.3 83.3)">2</text>
<text x="257.7" y="83.3" transform="rotate(-90 257.7 83.3)">2</text>
<text x="43" y="84.6" transform="rotate(-90 43 84.6)">3</text>
<text x="81.1" y="121.4" transform="rotate(-90 81.1 121.4)">4</text>
<text x="106.5" y="121.4" transform="rotate(-90 106.5 121.4)">4</text>
<text x="131.9" y="121.4" transform="rotate(-90 131.9 121.4)">4</text>
<text x="157.3" y="121.4" transform="rotate(-90 157.3 121.4)">4</text>
<text x="182.7" y="121.4" transform="rotate(-90 182.7 121.4)">4</text>
<text x="208.1" y="121.4" transform="rotate(-90 208.1 121.4)">4</text>
<text x="233.5" y="121.4" transform="rotate(-90 233.5 121.4)">4</text>
<text x="258.9" y="121.4" transform="rotate(-90 258.9 121.4)">4</text>
<text x="74.2" y="126.9">3</text>
<text x="86.9" y="126.9">1</text>
<text x="99.6" y="126.9">3</text>
<text x="112.3" y="126.9">1</text>
<text x="125" y="126.9">3</text>
<text x="137.7" y="126.9">1</text>
<text x="150.4" y="126.9">3</text>
<text x="163.1" y="126.9">1</text>
<text x="175.8" y="126.9">3</text>
<text x="188.5" y="126.9">1</text>
<text x="201.2" y="126.9">3</text>
<text x="213.9" y="126.9">1</text>
<text x="226.6" y="126.9">3</text>
<text x="239.3" y="126.9">1</text>
<text x="252" y="126.9">3</text>
<text x="264.7" y="126.9">1</text>
<text x="81.1" y="134.1" transform="rotate(-90 81.1 134.1)">2</text>
<text x="106.5" y="134.1" transform="rotate(-90 106.5 134.1)">2</text>
<text x="131.9" y="134.1" transform="rotate(-90 131.9 134.1)">2</text>
<text x="157.3" y="134.1" transform="rotate(-90 157.3 134.1)">2</text>
<text x="182.7" y="134.1" transform="rotate(-90 182.7 134.1)">2</text>
<text x="208.1" y="134.1" transform="rotate(-90 208.1 134.1)">2</text>
<text x="233.5" y="134.1" transform="rotate(-90 233.5 134.1)">2</text>
<text x="258.9" y="134.1" transform="rotate(-90 258.9 134.1)">2</text>
</g>
<text font-size="1.3" fill="#725600" x="23" y="77.2">DIN</text>
<g font-size=".8" fill="#840000">
<text x="81.1" y="81">RGB</text>
<text x="106.5" y="81">RGB</text>
<text x="131.9" y="81">RGB</text>
<text x="157.3" y="81">RGB</text>
<text x="182.7" y="81">RGB</text>
<text x="208.1" y="81">RGB</text>
<text x="233.5" y="81">RGB</text>
<text x="258.9" y="81">RGB</text>
<text x="82.3" y="131.8">RGB</text>
<text x="107.7" y="131.8">RGB</text>
<text x="133.1" y="131.8">RGB</text>
<text x="158.5" y="131.8">RGB</text>
<text x="183.9" y="131.8">RGB</text>
<text x="209.3" y="131.8">RGB</text>
<text x="234.7" y="131.8">RGB</text>
<text x="260.1" y="131.8">RGB</text>
</g>
</svg>
